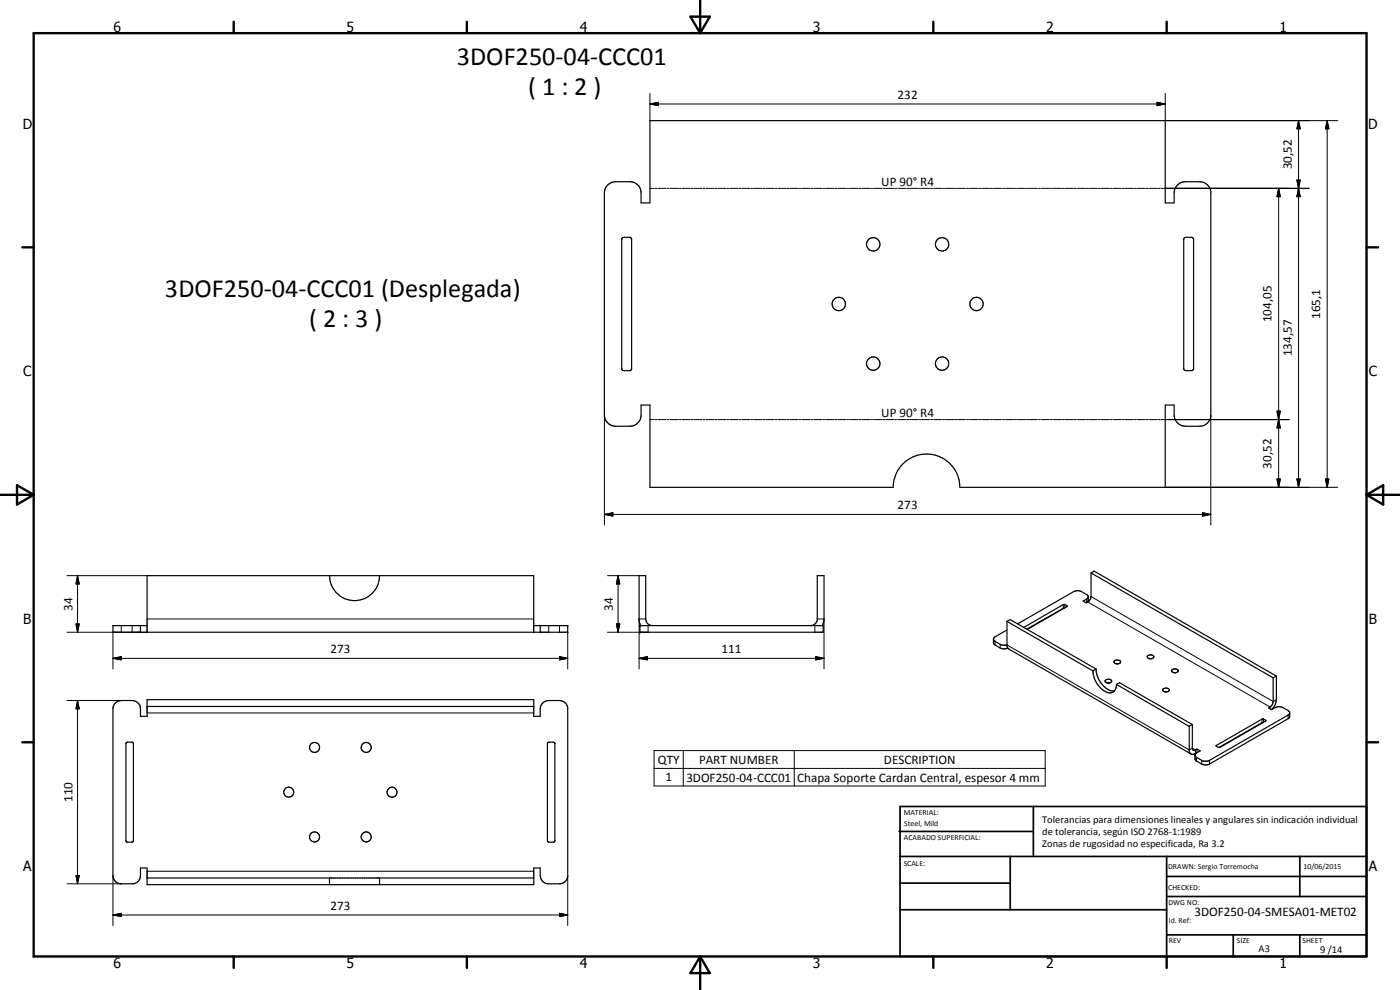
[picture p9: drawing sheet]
<svg xmlns="http://www.w3.org/2000/svg" width="420mm" height="297mm" viewBox="0 0 420 297" stroke-linecap="round" stroke-linejoin="round" font-family="sans-serif">
<g fill="none" stroke="#000" stroke-width=".35">
<path d="M195.1 36.2h154.6v24.7h2.7v-3a3.4 3.4 0 0 1 3.4-3.4h4.3a3.4 3.4 0 0 1 3.3 2.9v67.6a3.5 3.5 0 0 1-3.3 2.9h-4.3a3.5 3.5 0 0 1-3.4-3.4v-3h-2.7v24.7h-61.6a10 10 0 0 0-10-10 10 10 0 0 0-10.1 10h-72.9v-24.7h-2.7v3a3.4 3.4 0 0 1-3.4 3.4h-4.3a3.4 3.4 0 0 1-3.3-3.4v-66.6a3.4 3.4 0 0 1 3.3-3.4h4.3a3.4 3.4 0 0 1 3.4 3.4v3h2.7zM186.6 71.5l.6-.3h1.7l.7 .5v39l-.3 .4-.4 .1h-1.7l-.6-.5zM355.5 71.3l2.1-.1 .6 .5v39l-.6 .5h-1.7l-.7-.5v-39zM98.9 172.7a7.5 7.5 0 0 0 7.5 7.5 7.5 7.5 0 0 0 7.5-7.5M327.4 171.9v7.3a2.38 2.38 0 0 1-1.4 1.7l-.9-.6 1.4-.8 .1-.3M327.4 171.9l1-.5 54.7 31.5M327.4 171.9l54.7 31.5M42.2 187.7v2M44.1 189.7v-17h116.1v17M44.1 187.7h-10.2v2h136.5v-2h-10.2M162.1 187.7v2M192.1 187.7h54.9v2h-54.9z"/>
<path d="M192.3 187.7l-.5-1.6v-13.4h2v13a2 2 0 0 0 2 2M243.3 187.7a2.07 2.07 0 0 0 2-1.6v-13.4h2v13l-.6 2M298.2 191.8l.5 .6 2 1.1h1.5M302.2 186.4l.9-.5 25.9 14.8M302.2 186.4l25.8 14.9M302.2 186.4v7.4l.3 .7M302.2 189l-3.8 2.3-.3 1.5 .6 .7a4.2 4.2 0 0 0 2.9 1.2l.9-.2M302.5 194.5l55 31.7M307.2 188.3l11.9-6.9h.4l.7 .4-11.9 7M319.4 182.5l-11.2 6.3M326.2 180.8l.4-.5-.1-1.5-1.9-1.3a2.4 2.4 0 0 0-2.4 0l-16.8 9.7M334.3 198.4a1.25 1.25 0 0 1 2 .2 1.05 1.05 0 0 1-1 .6 1.05 1.05 0 0 1-1-.8z"/>
<path d="M335 199.1h.6M345 197.6h.6M345.6 197.6a.58 .58 0 0 0 .7-.6 .58 .58 0 0 0-.8-.5l-.9 .1-.3 .3 .1 .4 .7 .4M345.6 197.6l-.3 .1M34.5 211.1l.6-.5 1-.4h3.6a2.52 2.52 0 0 1 2.5 2.5v2.2h1.9v-5h116.1v5h1.9v-2.2a2.59 2.59 0 0 1 2.6-2.5h3.2a2.58 2.58 0 0 1 2.5 2.1v50.8a2.55 2.55 0 0 1-2.1 2.1h-4a2.57 2.57 0 0 1-2.2-2.5v-2.3h-1.9v5h-116.1v-5h-1.9v2.3a2.49 2.49 0 0 1-2.2 2.5h-3.9a2.47 2.47 0 0 1-2.2-2.5v-50l.1-.7zM44.1 212h116.1M328 201.3a6.9 6.9 0 0 0 5.2 6.6 2.17 2.17 0 0 0 1.9-2.5M329 200.7a6.8 6.8 0 0 0 5.1 6.6h.4M329 200.7l-1 .6M332.3 204.9h.6M332.9 204.9l.6-.3a.81 .81 0 0 0-.4-.9 .81 .81 0 0 0-1 .2l-.5 .4 .2 .4 .6 .2M332.9 204.9h-.2"/>
<path d="M335.1 205.4l.9-.5 21.8 12.5M335.1 205.4l21.8 12.5M349.5 207.6l-.3-.2a.68 .68 0 0 1 .1-.8 .68 .68 0 0 1 .8-.1 .59 .59 0 0 1 .8 .4 .59 .59 0 0 1-.7 .7M349.5 207.6h.7M349.6 207.6h.7M351.7 201a1.07 1.07 0 0 1 1.9 .5 1.06 1.06 0 0 1-1.1 .4 1.06 1.06 0 0 1-.8-.8zM352.5 201.8h-.2M352.7 201.8h.2M356.9 217.9v7.4a1.18 1.18 0 0 0 .8 1.1 1.18 1.18 0 0 0 1.3-.5M357.8 217.4l-.9 .5M357.8 217.4v7.3l.4 .4 1-.4M379 216.8l-13.2 7.5"/>
<path d="M381.6 212.9l1.1-.6a2.48 2.48 0 0 1 2.4 0l1.9 1.3v1.5l-.3 .4-23.7 13.7a3.5 3.5 0 0 1-4.1-1l-.3-.4 .1-1.5 1.5-1-1-.6M382.1 203.4v7.3a2.38 2.38 0 0 1-1.4 1.7l.9 .5M383.1 202.9v7a4.1 4.1 0 0 1-1.5 3M383.1 202.9l-1 .5M387 214l-.4 .5-23.8 13.8h-1.9l-1.8-1.1-.5-.5M37.9 222.9l.4-.2h1.2l.5 .3v29.3l-.5 .4h-1.2l-.5-.4zM164.4 222.9l.4-.2h1.2l.5 .3v29.3l-.5 .4h-1.2l-.5-.4zM359.2 224.7v1.1M365 223.7l13.9-8 1 .5-13.8 8h-.4zM44.1 263.4h116.1M98.9 263.4v2M113.9 263.4v2"/>
<circle cx="262.1" cy="73.3" r="2.01"/>
<circle cx="282.7" cy="73.3" r="1.99"/>
<circle cx="251.7" cy="91.2" r="2.01"/>
<circle cx="293" cy="91.2" r="2.01"/>
<circle cx="262.1" cy="109.1" r="2.02"/>
<circle cx="282.7" cy="109.1" r="2"/>
<circle cx="86.6" cy="237.7" r="1.5"/>
<circle cx="94.4" cy="224.3" r="1.51"/>
<circle cx="109.9" cy="224.3" r="1.51"/>
<circle cx="117.7" cy="237.7" r="1.49"/>
<circle cx="94.4" cy="251.1" r="1.51"/>
<circle cx="109.9" cy="251.1" r="1.51"/>
</g>
<g fill="none" stroke="#000" stroke-width=".3">
<path d="M195.1 31.2l2.5-.5v1zM195.1 31.2h154.6M195.1 28v8.2M347.2 30.7l2.5 .5-2.5 .5zM349.7 28v8.2h51.8M389.7 36.2l.5 2.5h-1zM389.7 36.2v110M398.3 36.2l.5 2.5h-1zM398.3 36.2v110M195.1 56.5h1.1M196.5 56.5h.7M197.5 56.5h2.3"/>
<path d="M200.2 56.5h.5M201.1 56.5h2.4M203.7 56.5h.7M204.7 56.5h2.3M207.3 56.5h.7M208.2 56.5h2.4M211 56.5h.5M211.9 56.5h2.3M214.5 56.5h.7M215.5 56.5h2.3M218.1 56.5h.6M219 56.5h2.4"/>
<path d="M221.7 56.5h.6M222.7 56.5h2.3M225.3 56.5h.7M226.2 56.5h2.4M228.9 56.5h.6M229.8 56.5h2.4M232.5 56.5h.6M233.5 56.5h2.3M236.1 56.5h.7M237 56.5h2.4M239.7 56.5h.6M240.6 56.5h2.4"/>
<path d="M243.3 56.5h.6M244.3 56.5h2.3M246.9 56.5h.6M247.8 56.5h2.4M250.5 56.5h.6M251.4 56.5h2.4M254.1 56.5h.6M255 56.5h2.4M257.7 56.5h.6M258.6 56.5h2.4M261.3 56.5h.6M262.2 56.5h2.4"/>
<path d="M264.9 56.5h.6M265.8 56.5h2.4M268.5 56.5h.6M269.4 56.5h2.4M272.1 56.5h.6M273 56.5h2.4M275.7 56.5h.6M276.6 56.5h2.4M279.3 56.5h.6M280.2 56.5h2.4M282.9 56.5h.6M283.8 56.5h2.4"/>
<path d="M286.5 56.5h.6M287.4 56.5h2.4M290.1 56.5h.6M291 56.5h2.4M293.7 56.5h.6M294.6 56.5h2.4M297.3 56.5h.6M298.2 56.5h2.4M300.9 56.5h.5M301.8 56.5h2.4M304.4 56.5h.7M305.4 56.5h2.4"/>
<path d="M308 56.5h.7M308.9 56.5h2.5M311.7 56.5h.5M312.6 56.5h2.3M315.2 56.5h.7M316.2 56.5h2.3M318.8 56.5h.6M319.7 56.5h2.4M322.4 56.5h.6M323.4 56.5h2.3M326 56.5h.7M326.9 56.5h2.4"/>
<path d="M329.6 56.5h.6M330.5 56.5h2.4M333.2 56.5h.6M334.2 56.5h2.3M336.8 56.5h.7M337.7 56.5h2.4M340.4 56.5h.6M341.3 56.5h2.4M344 56.5h.6M345 56.5h2.3M347.6 56.5h.6M348.5 56.5h44.4"/>
<path d="M383.7 56.5l.5 2.5h-1zM383.7 56.5v89.7M389.2 54h1l-.5 2.5zM389.2 54l1 5h-1l1-5zM389.7 56.5l.5 2.5h-1zM181.4 124.5v33M195.1 125.9h1.1M196.5 125.9h.7M197.5 125.9h2.3M200.2 125.9h.5M201.1 125.9h2.4M203.7 125.9h.7"/>
<path d="M204.7 125.9h2.3M207.3 125.9h.7M208.2 125.9h2.4M211 125.9h.5M211.9 125.9h2.3M214.5 125.9h.7M215.5 125.9h2.3M218.1 125.9h.6M219 125.9h2.4M221.7 125.9h.6M222.7 125.9h2.3M225.3 125.9h.7"/>
<path d="M226.2 125.9h2.4M228.9 125.9h.6M229.8 125.9h2.4M232.5 125.9h.6M233.5 125.9h2.3M236.1 125.9h.7M237 125.9h2.4M239.7 125.9h.6M240.6 125.9h2.4M243.3 125.9h.6M244.3 125.9h2.3M246.9 125.9h.6"/>
<path d="M247.8 125.9h2.4M250.5 125.9h.6M251.4 125.9h2.4M254.1 125.9h.6M255 125.9h2.4M257.7 125.9h.6M258.6 125.9h2.4M261.3 125.9h.6M262.2 125.9h2.4M264.9 125.9h.6M265.8 125.9h2.4M268.5 125.9h.6"/>
<path d="M269.4 125.9h2.4M272.1 125.9h.6M273 125.9h2.4M275.7 125.9h.6M276.6 125.9h2.4M279.3 125.9h.6M280.2 125.9h2.4M282.9 125.9h.6M283.8 125.9h2.4M286.5 125.9h.6M287.4 125.9h2.4M290.1 125.9h.6"/>
<path d="M291 125.9h2.4M293.7 125.9h.6M294.6 125.9h2.4M297.3 125.9h.6M298.2 125.9h2.4M300.9 125.9h.5M301.8 125.9h2.4M304.4 125.9h.7M305.4 125.9h2.4M308 125.9h.7M308.9 125.9h2.5M311.7 125.9h.5"/>
<path d="M312.6 125.9h2.3M315.2 125.9h.7M316.2 125.9h2.3M318.8 125.9h.6M319.7 125.9h2.4M322.4 125.9h.6M323.4 125.9h2.3M326 125.9h.7M326.9 125.9h2.4M329.6 125.9h.6M330.5 125.9h2.4M333.2 125.9h.6"/>
<path d="M334.2 125.9h2.3M336.8 125.9h.7M337.7 125.9h2.4M340.4 125.9h.6M341.3 125.9h2.4M344 125.9h.6M345 125.9h2.3M347.6 125.9h.6M348.5 125.9h38.4M363.4 124.5v33M383.2 123.4h1l-.5 2.5zM383.2 123.4h1l-1 5h1z"/>
<path d="M383.7 125.9l.5 2.5h-1zM181.4 154.3l2.5-.5v1.1zM181.4 154.3h182M349.7 146.2h51.8M360.9 153.8l2.5 .5-2.5 .6zM383.2 143.7h1l-.5 2.5zM389.2 143.7h1l-.5 2.5zM397.8 143.7h1l-.5 2.5zM20.1 172.7h24M23.3 172.7l.5 2.5h-1zM23.3 172.7v17M182.3 172.7h9.5"/>
<path d="M185.5 172.7l.5 2.5h-1zM185.5 172.7v17M326.1 179.7v1.1M327.4 179l54.7 31.5 1-.6M20.1 189.7h24M22.8 187.2h1l-.5 2.5zM33.9 197.5l2.5-.5v1zM33.9 197.5h136.5M33.9 189.7v11M36.4 187.7v2M39.7 187.7v2M44.1 185.7h116.1"/>
<path d="M164.7 187.7v2M167.9 197l2.5 .5-2.5 .5zM167.9 187.7v2M170.4 189.7v11M185 187.2h1l-.5 2.5zM191.8 197.5l2.5-.5v1zM191.8 197.5h55.5M193.8 185.7h-2v15M194.5 187.7v2h-12.2M244.5 187.7v2M244.8 197l2.5 .5-2.5 .5zM245.3 185.7h2v15"/>
<path d="M298.7 192.4v1.1M300.2 193.3v1.1M302.2 193.5l54.7 31.5 .9-.5 1 .5v1.1M319.1 181.4v1.1M319.6 181.4v1M320.2 181.7v.3M326.5 180.6l54.7 31.5v.5M20.1 210.2h16.3M23.3 210.2l.5 2.5h-1zM23.3 210.2v55M44.1 213.9h116.1M378.7 215.8v1"/>
<path d="M379.2 215.8v.9M379.8 216.1v.3M386.6 214.5v1.1M196.3 225.2h117.4v10.6h-117.4zM196.3 230.5h117.4M205.1 225.2v10.6M238.4 225.2v10.6M359.1 227.2v1.1M360.6 228.1v1.1M363 228.1v1.1M365.1 223.6v.3M20.1 265.2h16.3"/>
<path d="M22.8 262.7h1l-.5 2.5zM33.9 274.5l2.5-.5v1zM33.9 262.7v15M33.9 274.5h136.5M44.1 261.4h116.1M167.9 274l2.5 .5-2.5 .5zM170.4 262.7v15"/>
</g>
<g fill="#000">
<circle cx="170.4" cy="187.7" r=".18"/>
<circle cx="170.4" cy="189.7" r=".18"/>
<circle cx="192.1" cy="187.7" r=".18"/>
<circle cx="192.1" cy="189.7" r=".18"/>
<circle cx="44.1" cy="212" r=".18"/>
<circle cx="160.2" cy="212" r=".18"/>
</g>
<g fill="none" stroke="#000" stroke-width=".71">
<path d="M10.1 9.9h400v277.1h-400zM70.1 6.5v3.4M140.1 6.5v3.4M207.2 5h5.8l-2.9 4.9zM210.1 0v9.9M280.1 6.5v3.4M350.1 6.5v3.4M6.7 74.2h3.4M410.1 74.2h3.5M.1 148.5h10M5.1 145.6l5 2.9-5 2.9zM410.1 148.5h10"/>
<path d="M410.1 148.5l5-2.9v5.8zM6.7 222.7h3.4M410.1 222.7h3.5M70.1 287v3.4M140.1 287v3.4M210.1 287v10M210.1 287l2.9 5h-5.8zM280.1 287v3.4M350.1 287v3.4"/>
</g>
<g fill="none" stroke="#000" stroke-width=".51">
<path d="M269.8 249.5h40.3M270.1 242h140v45h-140zM270.1 257h140M303.2 257v16M310.1 242v15M350.1 257v30M390.1 257v12M270.1 265h33.1M270.1 273h80M350.1 269h60M350.1 263h60M350.1 280.5h60"/>
<path d="M370.1 280.5v6.5M390.1 280.5v6.5"/>
</g>
<g fill="#000">
<path d="M195.1 31.2l2.5-.5v1zM347.2 30.7l2.5 .5-2.5 .5zM389.7 36.2l.5 2.5h-1zM398.3 36.2l.5 2.5h-1zM383.7 56.5l.5 2.5h-1zM389.2 54h1l-.5 2.5zM389.7 56.5l.5 2.5h-1zM383.2 123.4h1l-.5 2.5zM383.7 125.9l.5 2.5h-1zM181.4 154.3l2.5-.5v1.1zM360.9 153.8l2.5 .5-2.5 .6zM383.2 143.7h1l-.5 2.5z"/>
<path d="M389.2 143.7h1l-.5 2.5zM397.8 143.7h1l-.5 2.5zM23.3 172.7l.5 2.5h-1zM185.5 172.7l.5 2.5h-1zM22.8 187.2h1l-.5 2.5zM33.9 197.5l2.5-.5v1zM167.9 197l2.5 .5-2.5 .5zM185 187.2h1l-.5 2.5zM191.8 197.5l2.5-.5v1zM244.8 197l2.5 .5-2.5 .5zM23.3 210.2l.5 2.5h-1zM22.8 262.7h1l-.5 2.5z"/>
<path d="M33.9 274.5l2.5-.5v1zM167.9 274l2.5 .5-2.5 .5z"/>
</g>
<g font-size="7.9">
<text x="137.1" y="19.4">3DOF250-04-CCC01</text>
<text x="158.5" y="28.4">( 1 : 2 )</text>
<text x="49.5" y="89.2">3DOF250-04-CCC01 (Desplegada)</text>
<text x="92.8" y="98.3">( 2 : 3 )</text>
</g>
<g font-size="4.2">
<text x="34" y="9.6">6</text>
<text x="104" y="9.6">5</text>
<text x="174" y="9.6">4</text>
<text x="244" y="9.6">3</text>
<text x="314" y="9.6">2</text>
<text x="384" y="9.6">1</text>
<text x="6.8" y="38.7">D</text>
<text x="410.6" y="38.7">D</text>
<text x="7" y="112.9">C</text>
<text x="410.8" y="112.9">C</text>
<text x="7" y="187.1">B</text>
<text x="410.8" y="187.1">B</text>
<text x="7" y="261.4">A</text>
<text x="410.8" y="261.4">A</text>
<text x="34" y="290.4">6</text>
<text x="104" y="290.4">5</text>
<text x="174" y="290.4">4</text>
<text x="244" y="290.4">3</text>
<text x="314" y="290.4">2</text>
<text x="384" y="290.4">1</text>
</g>
<g font-size="3.9">
<text x="269.4" y="29.7">232</text>
<text x="387.7" y="50.8" transform="rotate(-90 387.7 50.8)">30,52</text>
<text x="264.5" y="55.8">UP 90° R4</text>
<text x="396.2" y="95.7" transform="rotate(-90 396.2 95.7)">165,1</text>
<text x="381.6" y="96.7" transform="rotate(-90 381.6 96.7)">104,05</text>
<text x="387.7" y="106.9" transform="rotate(-90 387.7 106.9)">134,57</text>
<text x="264.5" y="125.1">UP 90° R4</text>
<text x="381.6" y="140.6" transform="rotate(-90 381.6 140.6)">30,52</text>
<text x="269.4" y="152.8">273</text>
<text x="21.7" y="183.2" transform="rotate(-90 21.7 183.2)">34</text>
<text x="184" y="183.2" transform="rotate(-90 184 183.2)">34</text>
<text x="99.2" y="196">273</text>
<text x="216.5" y="196">111</text>
<text x="197.5" y="229.2">QTY</text>
<text x="209.8" y="229.2">PART NUMBER</text>
<text x="265.3" y="229.2">DESCRIPTION</text>
<text x="199.7" y="234.4">1</text>
<text x="206" y="234.5">3DOF250-04-CCC01</text>
<text x="239.3" y="234.6">Chapa Soporte Cardan Central, espesor 4 mm</text>
<text x="21.7" y="240.7" transform="rotate(-90 21.7 240.7)">110</text>
<text x="99.2" y="273">273</text>
<text x="358.5" y="275">3DOF250-04-SMESA01-MET02</text>
</g>
<g font-size="3.1">
<text x="312.7" y="246.8">Tolerancias para dimensiones lineales y angulares sin indicación individual</text>
<text x="312.7" y="250.4">de tolerancia, según ISO 2768-1:1989</text>
<text x="312.7" y="254">Zonas de rugosidad no especificada, Ra 3.2</text>
<text x="377.7" y="285.6">A3</text>
<text x="396.2" y="285.9">9 /14</text>
</g>
<g font-size="2.4">
<text x="271.2" y="244.4">MATERIAL:</text>
<text x="271.3" y="252">ACABADO SUPERFICIAL:</text>
<text x="271.4" y="247.9">Steel, Mild</text>
<text x="271.2" y="259.7">SCALE:</text>
<text x="350.6" y="260.8">DRAWN: Sergio Torremocha</text>
<text x="391.2" y="260.6">10/06/2015</text>
<text x="350.6" y="267">CHECKED:</text>
<text x="350.6" y="271.4">DWG NO:</text>
<text x="350.8" y="276.9">Id. Ref:</text>
<text x="350.8" y="282.8">REV</text>
<text x="371.2" y="282.9">SIZE</text>
<text x="390.9" y="282.9">SHEET</text>
</g>
</svg>
